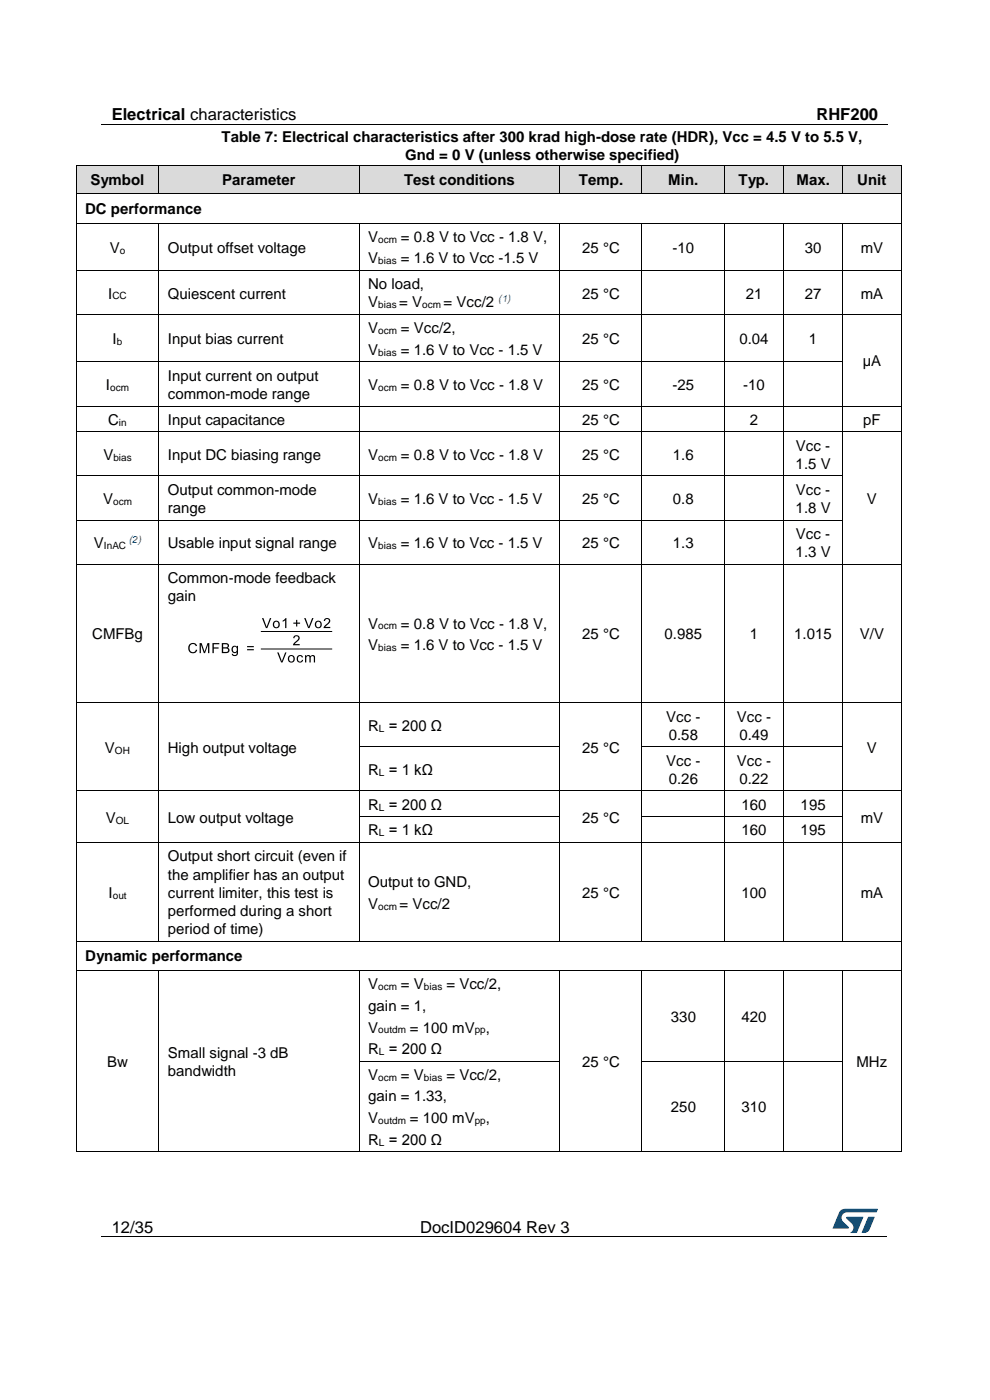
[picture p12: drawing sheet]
<svg xmlns="http://www.w3.org/2000/svg" width="210mm" height="297mm" viewBox="0 0 210 297" stroke-linecap="round" stroke-linejoin="round" font-family="sans-serif">
<path d="M21.5 26.5h166.7" fill="none" stroke="#000" stroke-width=".21"/>
<path d="M104.8 26.4h.2v.1h-.2z" fill="#000"/>
<g fill="#dadada">
<path d="M16.2 35.1h17.5v6h-17.5z" fill-rule="evenodd"/>
<path d="M33.7 35.1h42.5v6h-42.5z" fill-rule="evenodd"/>
<path d="M76.2 35.1h42.5v6h-42.5z" fill-rule="evenodd"/>
<path d="M118.7 35.1h17.5v6h-17.5z" fill-rule="evenodd"/>
<path d="M136.3 35.1h17.4v6h-17.4z" fill-rule="evenodd"/>
<path d="M153.8 35.1h12.4v6h-12.4z" fill-rule="evenodd"/>
<path d="M166.3 35.1h12.4v6h-12.4z" fill-rule="evenodd"/>
<path d="M178.8 35.1h12.4v6h-12.4z" fill-rule="evenodd"/>
</g>
<g fill="#dadada">
<path d="M18.1 35.1h13.7v6h-13.7z"/>
<path d="M35.6 35.1h38.7v6h-38.7z"/>
<path d="M78.1 35.1h38.7v6h-38.7z"/>
<path d="M120.6 35.1h13.7v6h-13.7z"/>
<path d="M138.1 35.1h13.7v6h-13.7z"/>
<path d="M155.6 35.1h8.7v6h-8.7z"/>
<path d="M168.1 35.1h8.7v6h-8.7z"/>
<path d="M180.6 35.1h8.7v6h-8.7z"/>
</g>
<g fill="#000">
<path d="M16.1 35l.1 .1zM33.7 35v.1zM76.2 35v.1zM118.7 35v.1zM136.1 35l.1 .1zM153.7 35l.1 .1zM166.2 35v.1zM178.7 35l.1 .1zM191.2 35l.1 .1zM16.1 41.1h.2v.1h-.2zM16.1 47.2h.2v.2h-.2zM16.1 57.3h.2v.2h-.2z"/>
<path d="M16.3 41.1h.1v.1h-.1zM33.6 47.2h.2v.2h-.2zM33.6 57.3h.2v.2h-.2zM33.7 41.1h.1v.1h-.1zM76.1 47.2h.2v.2h-.2zM76.1 57.3h.2v.2h-.2zM76.2 41.1h.1v.1h-.1zM118.6 47.2h.2v.2h-.2zM118.6 57.3h.2v.2h-.2zM118.7 41.1h.1v.1h-.1zM136.1 47.2h.2v.2h-.2zM136.1 57.3h.2v.2h-.2z"/>
<path d="M136.1 41.1h.2v.1h-.2zM153.6 47.2h.2v.2h-.2zM153.6 57.3h.2v.2h-.2zM153.7 41.1h.1v.1h-.1zM166.1 47.2h.2v.2h-.2zM166.1 57.3h.2v.2h-.2zM166.2 41.1h.1v.1h-.1zM178.6 47.2h.2v.2h-.2zM178.6 57.3h.2v.2h-.2zM178.7 41.1h.2v.1h-.2zM191.1 41.1h.2v.1h-.2zM191.1 47.2h.2v.2h-.2z"/>
<path d="M191.1 57.3h.2v.2h-.2zM16.1 66.7h.2v.1h-.2zM16.1 76.7h.2v.2h-.2zM33.6 66.7h.2v.1h-.2zM33.6 76.7h.2v.2h-.2zM76.1 66.7h.2v.1h-.2zM76.1 76.7h.2v.2h-.2zM118.6 66.7h.2v.1h-.2zM118.6 76.7h.2v.2h-.2zM136.1 66.7h.2v.1h-.2zM136.1 76.7h.2v.2h-.2zM153.6 66.7h.2v.1h-.2z"/>
<path d="M153.6 76.7h.2v.2h-.2zM166.1 66.7h.2v.1h-.2zM166.1 76.7h.2v.2h-.2zM178.6 66.7h.2v.1h-.2zM178.6 76.7h.2v.2h-.2zM191.1 66.7h.2v.1h-.2zM191.1 76.7h.2v.2h-.2zM16.1 86.1h.2v.1h-.2zM16.1 91.5h.2v.2h-.2zM33.6 86.1h.2v.1h-.2zM33.6 91.5h.2v.2h-.2zM76.1 86.1h.2v.1h-.2z"/>
<path d="M76.1 91.5h.2v.2h-.2zM118.6 86.1h.2v.1h-.2zM118.6 91.5h.2v.2h-.2zM136.1 86.1h.2v.1h-.2zM136.1 91.5h.2v.2h-.2zM153.6 86.1h.2v.1h-.2zM153.6 91.5h.2v.2h-.2zM166.1 86.1h.2v.1h-.2zM166.1 91.5h.2v.2h-.2zM178.6 86.1h.2v.1h-.2zM178.6 91.5h.2v.2h-.2zM191.1 86.1h.2v.1h-.2z"/>
<path d="M191.1 91.5h.2v.2h-.2zM16.1 100.9h.2v.1h-.2zM16.1 110.2h.2v.2h-.2zM16.1 119.6h.2v.2h-.2zM33.6 100.9h.2v.1h-.2zM33.6 110.2h.2v.2h-.2zM33.6 119.6h.2v.2h-.2zM76.1 100.9h.2v.1h-.2zM76.1 110.2h.2v.2h-.2zM76.1 119.6h.2v.2h-.2zM118.6 100.9h.2v.1h-.2zM118.6 110.2h.2v.2h-.2z"/>
<path d="M118.6 119.6h.2v.2h-.2zM136.1 100.9h.2v.1h-.2zM136.1 110.2h.2v.2h-.2zM136.1 119.6h.2v.2h-.2zM153.6 100.9h.2v.1h-.2zM153.6 110.2h.2v.2h-.2zM153.6 119.6h.2v.2h-.2zM166.1 100.9h.2v.1h-.2zM166.1 110.2h.2v.2h-.2zM166.1 119.6h.2v.2h-.2zM178.6 100.9h.2v.1h-.2zM178.6 110.2h.2v.2h-.2z"/>
<path d="M178.6 119.6h.2v.2h-.2zM191.1 100.9h.2v.1h-.2zM191.1 110.2h.2v.2h-.2zM191.1 119.6h.2v.2h-.2zM16.1 149h.2v.2h-.2zM16.1 158.4h.2v.1h-.2zM33.6 149h.2v.2h-.2zM33.6 158.4h.2v.1h-.2zM76.1 149h.2v.2h-.2zM76.1 158.4h.2v.1h-.2zM118.6 149h.2v.2h-.2zM118.6 158.4h.2v.1h-.2z"/>
<path d="M136.1 149h.2v.2h-.2zM136.1 158.4h.2v.1h-.2zM153.6 149h.2v.2h-.2zM153.6 158.4h.2v.1h-.2zM166.1 149h.2v.2h-.2zM166.1 158.4h.2v.1h-.2zM178.6 149h.2v.2h-.2zM178.6 158.4h.2v.1h-.2zM191.1 149h.2v.2h-.2zM191.1 158.4h.2v.1h-.2zM16.1 167.7h.2v.2h-.2zM16.1 173.2h.2v.2h-.2z"/>
<path d="M16.1 178.6h.2v.2h-.2zM33.6 167.7h.2v.2h-.2zM33.6 173.2h.2v.2h-.2zM33.6 178.6h.2v.2h-.2zM76.1 167.7h.2v.2h-.2zM76.1 173.2h.2v.2h-.2zM76.1 178.6h.2v.2h-.2zM118.6 167.7h.2v.2h-.2zM118.6 173.2h.2v.2h-.2zM118.6 178.6h.2v.2h-.2zM136.1 167.7h.2v.2h-.2zM136.1 173.2h.2v.2h-.2z"/>
<path d="M136.1 178.6h.2v.2h-.2zM153.6 167.7h.2v.2h-.2zM153.6 173.2h.2v.2h-.2zM153.6 178.6h.2v.2h-.2zM166.1 167.7h.2v.2h-.2zM166.1 173.2h.2v.2h-.2zM166.1 178.6h.2v.2h-.2zM178.6 167.7h.2v.2h-.2zM178.6 173.2h.2v.2h-.2zM178.6 178.6h.2v.2h-.2zM191.1 167.7h.2v.2h-.2zM191.1 173.2h.2v.2h-.2z"/>
<path d="M191.1 178.6h.2v.2h-.2zM16.1 199.6h.2v.2h-.2zM33.6 199.6h.2v.2h-.2zM76.1 199.6h.2v.2h-.2zM118.6 199.6h.2v.2h-.2zM136.1 199.6h.2v.2h-.2zM153.6 199.6h.2v.2h-.2zM166.1 199.6h.2v.2h-.2zM178.6 199.6h.2v.2h-.2zM191.1 199.6h.2v.2h-.2zM16.1 205.8h.2v.2h-.2zM33.6 205.8h.2v.2h-.2z"/>
<path d="M76.1 205.8h.2v.2h-.2zM118.6 205.8h.2v.2h-.2zM136.1 205.8h.2v.2h-.2zM153.6 205.8h.2v.2h-.2zM166.1 205.8h.2v.2h-.2zM178.6 205.8h.2v.2h-.2zM191.1 205.8h.2v.2h-.2zM16.1 225h.2v.2h-.2zM33.6 225h.2v.2h-.2zM76.1 225h.2v.2h-.2zM118.6 225h.2v.2h-.2zM136.1 225h.2v.2h-.2z"/>
<path d="M153.6 225h.2v.2h-.2zM166.1 225h.2v.2h-.2zM178.6 225h.2v.2h-.2zM191.1 225h.2v.2h-.2zM16.1 244.3h.2v.2h-.2zM33.6 244.3h.2v.2h-.2zM76.1 244.3h.2v.2h-.2zM118.6 244.3h.2v.2h-.2zM136.1 244.3h.2v.2h-.2zM153.6 244.3h.2v.2h-.2zM166.1 244.3h.2v.2h-.2zM178.6 244.3h.2v.2h-.2z"/>
<path d="M191.1 244.3h.2v.2h-.2zM61.6 262.3h.1v.2h-.1zM148 262.3h.1v.2h-.1z"/>
</g>
<g fill="none" stroke="#000" stroke-width=".21">
<path d="M16.2 35.1v6M16.2 35.1h17.5M33.7 35.1v6M33.7 35.1h42.5M76.2 35.1v6M76.2 35.1h42.5M118.7 35.1v6M118.7 35.1h17.4M136.2 35.1v6M136.2 35.1h17.5M153.7 35.1v6M153.8 35.1h12.4"/>
<path d="M166.2 35.1v6M166.2 35.1h12.5M178.7 35.1v6M178.8 35.1h12.4M191.2 35.1v6M16.2 41.2v6M16.2 47.4v9.9M16.2 57.5v9.2M16.3 47.3h17.3M16.3 57.4h17.3M16.4 41.1h17.3M33.7 47.4v9.9"/>
<path d="M33.7 57.5v9.2M33.8 47.3h42.3M33.8 57.4h42.3M33.8 41.1h42.4M76.2 47.4v9.9M76.2 57.5v9.2M76.3 47.3h42.3M76.3 57.4h42.3M76.3 41.1h42.4M118.7 47.4v9.9M118.7 57.5v9.2M118.8 47.3h17.3"/>
<path d="M118.8 57.4h17.3M118.8 41.1h17.3M136.2 47.4v9.9M136.2 57.5v9.2M136.3 47.3h17.3M136.3 57.4h17.3M136.3 41.1h17.4M153.7 47.4v9.9M153.7 57.5v9.2M153.8 47.3h12.3M153.8 57.4h12.3M153.8 41.1h12.4"/>
<path d="M166.2 47.4v9.9M166.2 57.5v9.2M166.3 47.3h12.3M166.3 57.4h12.3M166.3 41.1h12.4M178.7 47.4v9.9M178.7 57.5v9.2M178.8 47.3h12.3M178.8 57.4h12.3M178.9 41.1h12.2M191.2 41.2v6M191.2 47.4v9.9"/>
<path d="M191.2 57.5v9.2M16.2 66.8v9.9M16.2 76.9v9.2M16.3 66.8h17.3M16.3 76.8h17.3M33.7 66.8v9.9M33.7 76.9v9.2M33.8 66.8h42.3M33.8 76.8h42.3M76.2 66.8v9.9M76.2 76.9v9.2M76.3 66.8h42.3"/>
<path d="M76.3 76.8h42.3M118.7 66.8v9.9M118.7 76.9v9.2M118.8 66.8h17.3M118.8 76.8h17.3M136.2 66.8v9.9M136.2 76.9v9.2M136.3 66.8h17.3M136.3 76.8h17.3M153.7 66.8v9.9M153.7 76.9v9.2M153.8 66.8h12.3"/>
<path d="M153.8 76.8h12.3M166.2 66.8v9.9M166.2 76.9v9.2M166.3 66.8h12.3M166.3 76.8h12.3M178.7 66.8v9.9M178.7 76.9v9.2M178.8 66.8h12.3M191.2 66.8v9.9M191.2 76.9v9.2M16.2 86.2v5.3M16.2 91.7v9.2"/>
<path d="M16.3 86.1h17.3M16.3 91.6h17.3M33.7 86.2v5.3M33.7 91.7v9.2M33.8 86.1h42.3M33.8 91.6h42.3M76.2 86.2v5.3M76.2 91.7v9.2M76.3 86.1h42.3M76.3 91.6h42.3M118.7 86.2v5.3M118.7 91.7v9.2"/>
<path d="M118.8 86.1h17.3M118.8 91.6h17.3M136.2 86.2v5.3M136.2 91.7v9.2M136.3 86.1h17.3M136.3 91.6h17.3M153.7 86.2v5.3M153.7 91.7v9.2M153.8 86.1h12.3M153.8 91.6h12.3M166.2 86.2v5.3M166.2 91.7v9.2"/>
<path d="M166.3 86.1h12.3M166.3 91.6h12.3M178.7 86.2v5.3M178.7 91.7v9.2M178.8 86.1h12.3M178.8 91.6h12.3M191.2 86.2v5.3M191.2 91.7v9.2M16.2 101v9.2M16.2 110.4v9.2M16.2 119.8v29.2M16.3 101h17.3"/>
<path d="M16.3 110.3h17.3M16.3 119.7h17.3M33.7 101v9.2M33.7 110.4v9.2M33.7 119.8v29.2M33.8 101h42.3M33.8 110.3h42.3M33.8 119.7h42.3M76.2 101v9.2M76.2 110.4v9.2M76.2 119.8v29.2M76.3 101h42.3"/>
<path d="M76.3 110.3h42.3M76.3 119.7h42.3M118.7 101v9.2M118.7 110.4v9.2M118.7 119.8v29.2M118.8 101h17.3M118.8 110.3h17.3M118.8 119.7h17.3M136.2 101v9.2M136.2 110.4v9.2M136.2 119.8v29.2M136.3 101h17.3"/>
<path d="M136.3 110.3h17.3M136.3 119.7h17.3M153.7 101v9.2M153.7 110.4v9.2M153.7 119.8v29.2M153.8 101h12.3M153.8 110.3h12.3M153.8 119.7h12.3M166.2 101v9.2M166.2 110.4v9.2M166.2 119.8v29.2M166.3 101h12.3"/>
<path d="M166.3 110.3h12.3M166.3 119.7h12.3M178.7 101v9.2M178.7 110.4v9.2M178.7 119.8v29.2M178.8 119.7h12.3M191.2 101v9.2M191.2 110.4v9.2M191.2 119.8v29.2M16.2 149.2v9.2M16.2 158.5v9.2M16.3 149.1h17.3"/>
<path d="M33.7 149.2v9.2M33.7 158.5v9.2M33.8 149.1h42.3M76.2 149.2v9.2M76.2 158.5v9.2M76.3 149.1h42.3M76.3 158.5h42.3M118.7 149.2v9.2M118.7 158.5v9.2M118.8 149.1h17.3M136.2 149.2v9.2M136.2 158.5v9.2"/>
<path d="M136.3 149.1h17.3M136.3 158.5h17.3M153.7 149.2v9.2M153.7 158.5v9.2M153.8 149.1h12.3M153.8 158.5h12.3M166.2 149.2v9.2M166.2 158.5v9.2M166.3 149.1h12.3M166.3 158.5h12.3M178.7 149.2v9.2M178.7 158.5v9.2"/>
<path d="M178.8 149.1h12.3M191.2 149.2v9.2M191.2 158.5v9.2M16.2 167.9v5.3M16.2 173.4v5.2M16.2 178.8v20.8M16.3 167.8h17.3M16.3 178.7h17.3M33.7 167.9v5.3M33.7 173.4v5.2M33.7 178.8v20.8M33.8 167.8h42.3"/>
<path d="M33.8 178.7h42.3M76.2 167.9v5.3M76.2 173.4v5.2M76.2 178.8v20.8M76.3 167.8h42.3M76.3 173.3h42.3M76.3 178.7h42.3M118.7 167.9v5.3M118.7 173.4v5.2M118.7 178.8v20.8M118.8 167.8h17.3M118.8 178.7h17.3"/>
<path d="M136.2 167.9v5.3M136.2 173.4v5.2M136.2 178.8v20.8M136.3 167.8h17.3M136.3 173.3h17.3M136.3 178.7h17.3M153.7 167.9v5.3M153.7 173.4v5.2M153.7 178.8v20.8M153.8 167.8h12.3M153.8 173.3h12.3M153.8 178.7h12.3"/>
<path d="M166.2 167.9v5.3M166.2 173.4v5.2M166.2 178.8v20.8M166.3 167.8h12.3M166.3 173.3h12.3M166.3 178.7h12.3M178.7 167.9v5.3M178.7 173.4v5.2M178.7 178.8v20.8M178.8 167.8h12.3M178.8 178.7h12.3M191.2 167.9v5.3"/>
<path d="M191.2 173.4v5.2M191.2 178.8v20.8M16.2 199.8v6M16.3 199.7h17.3M33.8 199.7h42.3M76.3 199.7h42.3M118.8 199.7h17.3M136.3 199.7h17.3M153.8 199.7h12.3M166.3 199.7h12.3M178.8 199.7h12.3M191.2 199.8v6"/>
<path d="M16.2 206v19M16.3 205.9h17.3M33.7 206v19M33.8 205.9h42.3M76.2 206v19M76.3 205.9h42.3M118.7 206v19M118.8 205.9h17.3M136.2 206v19M136.3 205.9h17.3M153.7 206v19M153.8 205.9h12.3"/>
<path d="M166.2 206v19M166.3 205.9h12.3M178.7 206v19M178.8 205.9h12.3M191.2 206v19M16.2 225.2v19.1M33.7 225.2v19.1M76.2 225.2v19.1M76.3 225.1h42.3M118.7 225.2v19.1M136.2 225.2v19.1M136.3 225.1h17.3"/>
<path d="M153.7 225.2v19.1M153.8 225.1h12.3M166.2 225.2v19.1M166.3 225.1h12.3M178.7 225.2v19.1M191.2 225.2v19.1M16.3 244.4h17.3M33.8 244.4h42.3M76.3 244.4h42.3M118.8 244.4h17.3M136.3 244.4h17.3M153.8 244.4h12.3"/>
<path d="M166.3 244.4h12.3M178.8 244.4h12.3M21.5 262.4h166.7"/>
</g>
<g fill="#005288">
<path d="M178.2 256.9l.6-.4h.4h7l-.3 .7h-6.1a1.18 1.18 0 0 0-1.2 .7 1.18 1.18 0 0 0 .2 1.3l1.2 1.1v.3h-3.3z"/>
<path d="M184.2 258.2h1.3l-1 2.6a1.31 1.31 0 0 1-1.7 .7z"/>
<path d="M179.6 258.2h3.6l-1.5 3.4h-1.4a1.29 1.29 0 0 0 .4-2l-1.1-1.1z"/>
</g>
<g fill="#000">
<path d="M40.3 136.6a.95 .95 0 0 1 1.5 .4l-.3 .1a.73 .73 0 0 0-1-.3 .73 .73 0 0 0-.2 1 .66 .66 0 0 0 .6 .6 .66 .66 0 0 0 .7-.6l.2 .1a1.03 1.03 0 0 1-1.4 .5 1.03 1.03 0 0 1-.3-1.5zM42.3 136.4h.5l.6 1.9 .6-1.9h.4v2.2h-.3v-1.8l-.6 1.8h-.3l-.6-1.8v1.8h-.3zM45.1 136.4h1.4v.3h-1.1v.6h1v.3h-1v1h-.3zM55.6 131.1h.3l.7 1.9 .7-1.9h.2l-.8 2.2h-.3zM60 131.7l.8-.6v2.2h-.3v-1.7l-.5 .3zM62.2 132.1h.6v-.6h.3v.6h.6v.2h-.6v.6h-.3v-.6h-.6zM62.4 134.9a.7 .7 0 0 1 1.1 .2 .7 .7 0 0 1-.4 1l-.6 .5h1.1v.3h-1.5l.3-.6a1.17 1.17 0 0 0 .8-1.2l-.5-.1-.2 .4h-.3zM63.1 139.2a.68 .68 0 0 1 1.2 .3h-.3a.47 .47 0 0 0-.6-.2 .47 .47 0 0 0-.2 .7 .41 .41 0 0 0 .4 .4 .41 .41 0 0 0 .4-.4h.3a.74 .74 0 0 1-1.1 .5 .74 .74 0 0 1-.2-1.2zM64.5 131.1h.3l.7 1.9 .7-1.9h.3l-.8 2.2h-.3zM68.9 131.3a.7 .7 0 0 1 1.1 .1 .7 .7 0 0 1-.4 1l-.6 .6h1.1v.3h-1.5l.3-.6a1.15 1.15 0 0 0 .8-1.3h-.5l-.2 .4-.3-.1zM58.8 138.4h.3l.7 1.9 .7-1.9h.3l-.9 2.1h-.3zM64.7 139h.2v.2a.54 .54 0 0 1 1 0l.5-.2a.44 .44 0 0 1 .4 .5v1h-.2v-.9a.32 .32 0 0 0-.3-.4 .32 .32 0 0 0-.4 .2v1.1h-.3v-1a.36 .36 0 0 0-.4-.3 .36 .36 0 0 0-.2 .5v.8h-.3z"/>
<path d="M47.1 136.4h.8a.55 .55 0 0 1 .6 .3 .55 .55 0 0 1-.2 .7 .6 .6 0 0 1 .3 .8 .6 .6 0 0 1-.7 .4h-.8zM47.3 136.7v.6h.5a.36 .36 0 0 0 .5-.3 .36 .36 0 0 0-.5-.3zM47.3 137.6v.7h.7a.38 .38 0 0 0 .4-.5 .38 .38 0 0 0-.6-.2z"/>
<path d="M49.3 137.2l.5-.2 .5 .2v-.2h.2v1.3a.68 .68 0 0 1-.5 .9 .68 .68 0 0 1-.8-.5h.2a.44 .44 0 0 0 .6 .2 .44 .44 0 0 0 .2-.5 .74 .74 0 0 1-1-.2 .74 .74 0 0 1 .1-1zM49.5 137.3a.51 .51 0 0 0-.1 .8 .51 .51 0 0 0 .8 0 .51 .51 0 0 0 0-.7 .51 .51 0 0 0-.7-.1z"/>
<path d="M52.4 137.1h1.4v.2h-1.4zM52.4 137.7h1.4v.3h-1.4z"/>
<path d="M57.9 132.5a.78 .78 0 0 1 1.5 0 .78 .78 0 0 1-1.5 0zM58.3 132a.53 .53 0 0 0-.1 .8 .53 .53 0 0 0 .8 0 .53 .53 0 0 0 0-.7 .53 .53 0 0 0-.7-.1z"/>
<path d="M61.1 139.8a.78 .78 0 0 1 1.5 0 .78 .78 0 0 1-1.5 0zM61.5 139.3a.52 .52 0 0 0-.1 .9 .52 .52 0 0 0 .8-.3 .51 .51 0 0 0-.1-.6 .51 .51 0 0 0-.6 0z"/>
<path d="M66.8 132.5a.78 .78 0 0 1 1.5 0 .78 .78 0 0 1-1.5 0zM67.2 132a.53 .53 0 0 0-.1 .8 .53 .53 0 0 0 .8 0 .54 .54 0 0 0 0-.7 .54 .54 0 0 0-.7-.1z"/>
</g>
<path d="M55.3 134h15.2M55.3 137.7h15.2" fill="none" stroke="#000" stroke-width=".21"/>
<g font-size="3.5">
<text x="23.7" y="25.5">Electrical characteristics</text>
<text x="173.2" y="25.5">RHF200</text>
<text x="23.7" y="261.5">12/35</text>
<text x="89.1" y="261.5">DocID029604 Rev 3</text>
</g>
<g font-size="3.2">
<text x="47" y="30.2">Table 7: Electrical characteristics after 300 krad high-dose rate (HDR), Vcc = 4.5 V to 5.5 V,</text>
<text x="85.9" y="33.9">Gnd = 0 V (unless otherwise specified)</text>
<text x="19.2" y="39.2">Symbol</text>
<text x="47.2" y="39.2">Parameter</text>
<text x="85.7" y="39.2">Test conditions</text>
<text x="122.8" y="39.2">Temp.</text>
<text x="141.8" y="39.2">Min.</text>
<text x="156.7" y="39.2">Typ.</text>
<text x="169" y="39.2">Max.</text>
<text x="181.9" y="39.2">Unit</text>
<text x="18.1" y="45.4">DC performance</text>
<text x="23.3" y="53.6">V</text>
<text x="35.6" y="53.6">Output offset voltage</text>
<text x="78.1" y="51.3">V</text>
<text x="85" y="51.3">= 0.8 V to Vcc - 1.8 V,</text>
<text x="123.5" y="53.6">25 °C</text>
<text x="142.7" y="53.6">-10</text>
<text x="170.7" y="53.6">30</text>
<text x="182.6" y="53.6">mV</text>
<text x="78.1" y="55.9">V</text>
<text x="85" y="55.9">= 1.6 V to Vcc -1.5 V</text>
<text x="22.9" y="63.3">I</text>
<text x="35.6" y="63.3">Quiescent current</text>
<text x="78.1" y="61.4">No load,</text>
<text x="78.1" y="65.2">V</text>
<text x="84.7" y="65.2">= V</text>
<text x="94.1" y="65.2">= Vcc/2</text>
<text x="123.5" y="63.3">25 °C</text>
<text x="158.2" y="63.3">21</text>
<text x="170.7" y="63.3">27</text>
<text x="182.6" y="63.3">mA</text>
<text x="78.1" y="70.7">V</text>
<text x="85" y="70.7">= Vcc/2,</text>
<text x="23.9" y="73">I</text>
<text x="35.6" y="73">Input bias current</text>
<text x="78.1" y="75.3">V</text>
<text x="85" y="75.3">= 1.6 V to Vcc - 1.5 V</text>
<text x="123.5" y="73">25 °C</text>
<text x="156.8" y="73">0.04</text>
<text x="171.6" y="73">1</text>
<text x="183" y="77.7">µA</text>
<text x="22.5" y="82.7">I</text>
<text x="35.6" y="80.8">Input current on output</text>
<text x="78.1" y="82.7">V</text>
<text x="85" y="82.7">= 0.8 V to Vcc - 1.8 V</text>
<text x="123.5" y="82.7">25 °C</text>
<text x="142.7" y="82.7">-25</text>
<text x="157.6" y="82.7">-10</text>
<text x="35.6" y="84.7">common-mode range</text>
<text x="22.9" y="90.1">C</text>
<text x="35.6" y="90.1">Input capacitance</text>
<text x="123.5" y="90.1">25 °C</text>
<text x="159" y="90.1">2</text>
<text x="168.8" y="95.6">Vcc -</text>
<text x="183.1" y="90.1">pF</text>
<text x="21.9" y="97.5">V</text>
<text x="35.6" y="97.5">Input DC biasing range</text>
<text x="78.1" y="97.5">V</text>
<text x="85" y="97.5">= 0.8 V to Vcc - 1.8 V</text>
<text x="123.5" y="97.5">25 °C</text>
<text x="142.7" y="97.5">1.6</text>
<text x="168.8" y="99.5">1.5 V</text>
<text x="21.9" y="106.9">V</text>
<text x="35.6" y="104.9">Output common-mode</text>
<text x="78.1" y="106.9">V</text>
<text x="85" y="106.9">= 1.6 V to Vcc - 1.5 V</text>
<text x="123.5" y="106.9">25 °C</text>
<text x="142.8" y="106.9">0.8</text>
<text x="168.8" y="104.9">Vcc -</text>
<text x="183.9" y="106.9">V</text>
<text x="35.6" y="108.8">range</text>
<text x="168.8" y="108.8">1.8 V</text>
<text x="19.9" y="116.2">V</text>
<text x="35.6" y="116.2">Usable input signal range</text>
<text x="78.1" y="116.2">V</text>
<text x="85" y="116.2">= 1.6 V to Vcc - 1.5 V</text>
<text x="123.5" y="116.2">25 °C</text>
<text x="142.8" y="116.2">1.3</text>
<text x="168.8" y="118.2">1.3 V</text>
<text x="168.8" y="114.3">Vcc -</text>
<text x="35.6" y="123.7">Common-mode feedback</text>
<text x="35.6" y="127.5">gain</text>
<text x="19.6" y="135.6">CMFBg</text>
<text x="78.1" y="137.9">V</text>
<text x="78.1" y="133.3">V</text>
<text x="85" y="137.9">= 1.6 V to Vcc - 1.5 V</text>
<text x="85" y="133.3">= 0.8 V to Vcc - 1.8 V,</text>
<text x="123.5" y="135.6">25 °C</text>
<text x="141" y="135.6">0.985</text>
<text x="159.1" y="135.6">1</text>
<text x="168.5" y="135.6">1.015</text>
<text x="182.4" y="135.6">V/V</text>
<text x="78.1" y="155">R = 200 Ω</text>
<text x="141.3" y="153.1">Vcc -</text>
<text x="156.3" y="153.1">Vcc -</text>
<text x="22.3" y="159.7">V</text>
<text x="35.6" y="159.7">High output voltage</text>
<text x="123.5" y="159.7">25 °C</text>
<text x="141.9" y="157">0.58</text>
<text x="156.8" y="157">0.49</text>
<text x="183.9" y="159.7">V</text>
<text x="78.1" y="164.4">R = 1 kΩ</text>
<text x="141.3" y="162.4">Vcc -</text>
<text x="141.9" y="166.3">0.26</text>
<text x="156.3" y="162.4">Vcc -</text>
<text x="156.8" y="166.3">0.22</text>
<text x="78.1" y="171.8">R = 200 Ω</text>
<text x="157.3" y="171.8">160</text>
<text x="169.8" y="171.8">195</text>
<text x="22.4" y="174.5">V</text>
<text x="35.6" y="174.5">Low output voltage</text>
<text x="78.1" y="177.2">R = 1 kΩ</text>
<text x="123.5" y="174.5">25 °C</text>
<text x="157.3" y="177.2">160</text>
<text x="169.8" y="177.2">195</text>
<text x="182.6" y="174.5">mV</text>
<text x="35.6" y="182.8">Output short circuit (even if</text>
<text x="23" y="190.5">I</text>
<text x="35.6" y="186.6">the amplifier has an output</text>
<text x="35.6" y="190.5">current limiter, this test is</text>
<text x="78.1" y="188.2">Output to GND,</text>
<text x="123.5" y="190.5">25 °C</text>
<text x="157.3" y="190.5">100</text>
<text x="182.6" y="190.5">mA</text>
<text x="35.6" y="194.4">performed during a short</text>
<text x="78.1" y="192.8">V</text>
<text x="84.8" y="192.8">= Vcc/2</text>
<text x="18.1" y="204">Dynamic performance</text>
<text x="35.6" y="198.2">period of time)</text>
<text x="78.1" y="209.9">V</text>
<text x="85" y="209.9">= V</text>
<text x="94.7" y="209.9">= Vcc/2,</text>
<text x="78.1" y="214.5">gain = 1,</text>
<text x="78.1" y="219.1">V</text>
<text x="87" y="219.1">= 100 mV</text>
<text x="103" y="219.1">,</text>
<text x="142.3" y="216.8">330</text>
<text x="157.3" y="216.8">420</text>
<text x="22.7" y="226.4">Bw</text>
<text x="35.6" y="224.5">Small signal -3 dB</text>
<text x="78.1" y="223.6">R = 200 Ω</text>
<text x="123.5" y="226.4">25 °C</text>
<text x="181.7" y="226.4">MHz</text>
<text x="35.6" y="228.3">bandwidth</text>
<text x="78.1" y="229.1">V</text>
<text x="78.1" y="233.7">gain = 1.33,</text>
<text x="85" y="229.1">= V</text>
<text x="94.7" y="229.1">= Vcc/2,</text>
<text x="78.1" y="238.3">V</text>
<text x="87" y="238.3">= 100 mV</text>
<text x="103" y="238.3">,</text>
<text x="142.3" y="236">250</text>
<text x="157.3" y="236">310</text>
<text x="78.1" y="242.9">R = 200 Ω</text>
</g>
<g font-size="2.1">
<text x="25.4" y="53.8">o</text>
<text x="80.2" y="51.5">ocm</text>
<text x="80.2" y="56">bias</text>
<text x="23.8" y="63.5">CC</text>
<text x="80.2" y="65.4">bias</text>
<text x="89.6" y="65.4">ocm</text>
<text x="80.2" y="70.9">ocm</text>
<text x="24.8" y="73.2">b</text>
<text x="80.2" y="75.5">bias</text>
<text x="23.4" y="82.9">ocm</text>
<text x="80.2" y="82.9">ocm</text>
<text x="25.2" y="90.3">in</text>
<text x="24" y="97.7">bias</text>
<text x="80.2" y="97.7">ocm</text>
<text x="24" y="107.1">ocm</text>
<text x="80.2" y="107.1">bias</text>
<text x="22.1" y="116.4">InAC</text>
<text x="80.2" y="116.4">bias</text>
<text x="80.2" y="133.5">ocm</text>
<text x="80.2" y="138.1">bias</text>
<text x="80.4" y="155.2">L</text>
<text x="24.4" y="159.9">OH</text>
<text x="80.4" y="164.5">L</text>
<text x="80.4" y="172">L</text>
<text x="24.6" y="174.7">OL</text>
<text x="80.4" y="177.4">L</text>
<text x="23.9" y="190.7">out</text>
<text x="80.2" y="193">ocm</text>
<text x="80.2" y="210.1">ocm</text>
<text x="89.9" y="210.1">bias</text>
<text x="80.2" y="219.2">outdm</text>
<text x="100.7" y="219.2">pp</text>
<text x="80.4" y="223.8">L</text>
<text x="80.2" y="229.3">ocm</text>
<text x="89.9" y="229.3">bias</text>
<text x="80.2" y="238.5">outdm</text>
<text x="100.7" y="238.5">pp</text>
<text x="80.4" y="243">L</text>
</g>
<g font-size="2.1" fill="#00f">
<text x="105.7" y="64.1">(1)</text>
<text x="27.3" y="115.1">(2)</text>
</g>
</svg>
